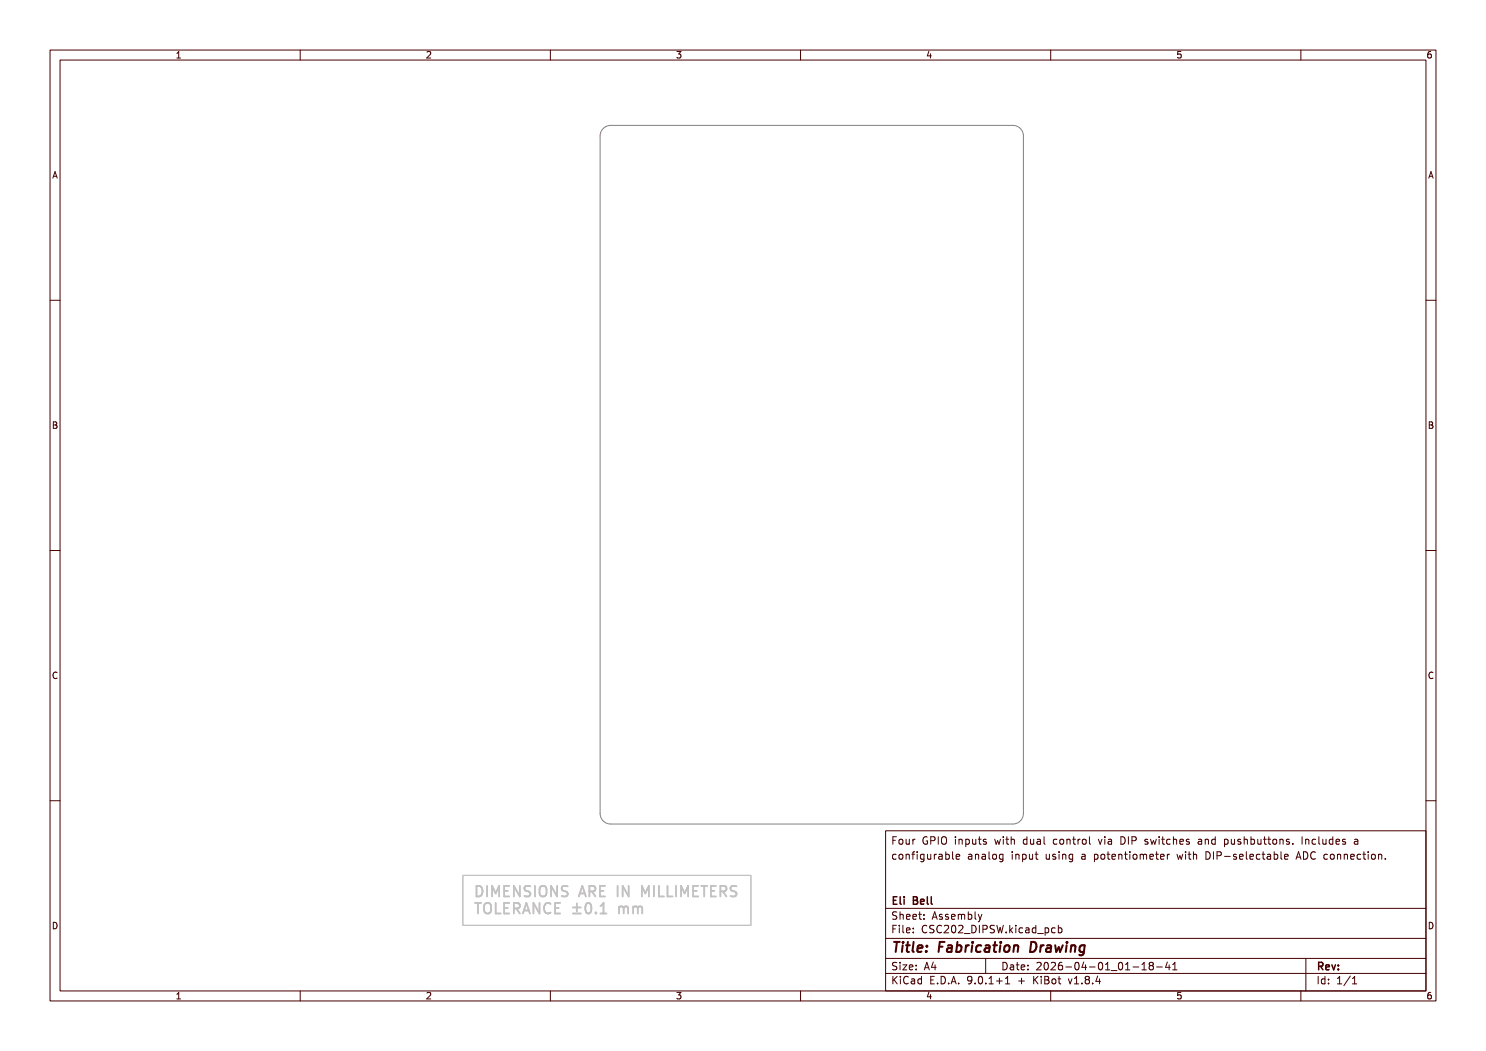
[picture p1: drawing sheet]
<svg xmlns="http://www.w3.org/2000/svg" width="297mm" height="210mm" viewBox="0 0 297 210" stroke-linecap="round" stroke-linejoin="round" font-family="sans-serif">
<path d="M120.6 25.7l.9-.6h.6h80.3a2.12 2.12 0 0 1 2.1 2.1v135.3a2.12 2.12 0 0 1-2.1 2.2h-80.3a2.11 2.11 0 0 1-2.2-2.2v-135.3l.1-.6z" fill="none" stroke="#818181" stroke-width=".2"/>
<g fill="none" stroke="#c2c2c2" stroke-width=".32">
<path d="M95.2 177a1.11 1.11 0 0 1 1.2 .7 1.11 1.11 0 0 1-.4 1.3l-.8 .1zM97.4 177v2.1M98.4 179.1v-2.1l.7 1.5 .7-1.5v2.1M100.8 178h.7M101.8 177h-1v2.1h1M103.9 177v2.1l-1.2-2.1v2.1M106 177.1l-.3-.1-.7 .1a.51 .51 0 0 0-.2 .5 .51 .51 0 0 0 .4 .4 .77 .77 0 0 1 .8 .5l-.1 .4-.3 .2-.8-.1M106.9 177v2.1M107.9 177.3a.71 .71 0 0 1 .8-.3 .71 .71 0 0 1 .5 .7v.7a.71 .71 0 0 1-.7 .8 .71 .71 0 0 1-.7-.8zM111.4 177v2.1l-1.3-2.1v2.1M113.5 177.1l-.3-.1-.7 .1a.5 .5 0 0 0-.2 .5 .5 .5 0 0 0 .4 .4 .77 .77 0 0 1 .8 .5l-.1 .4-.3 .2-.8-.1M115.7 179.1l.7-2.1 .7 2.1"/>
<path d="M115.9 178.5h1M117.8 178.1h.8a.57 .57 0 0 0 .4-.5 .57 .57 0 0 0-.4-.6h-.8v2.1M118.3 178.1l.7 1M119.9 178h.7M120.9 177h-1v2.1h1M123.4 177v2.1M125.7 177v2.1l-1.3-2.1v2.1M128.3 179.1v-2.1l.7 1.5 .7-1.5v2.1M130.7 177v2.1M131.7 177v2.1h1M133.4 177v2.1h1M135.1 177v2.1"/>
<path d="M136.1 179.1v-2.1l.7 1.5 .7-1.5v2.1M138.5 178h.8M139.6 177h-1.1v2.1h1.1M140.2 177h1.2M140.8 177v2.1M142.1 178h.7M143.1 177h-1v2.1h1M144 178.1h.8a.57 .57 0 0 0 .4-.5 .57 .57 0 0 0-.4-.6h-.8v2.1M144.5 178.1l.7 1M147.2 177.1l-.3-.1-.7 .1a.51 .51 0 0 0-.2 .5 .51 .51 0 0 0 .4 .4 .78 .78 0 0 1 .8 .5l-.1 .4-.3 .2-.8-.1M94.9 180.4h1.2M95.5 180.4v2.1"/>
<path d="M96.8 180.7a.71 .71 0 0 1 .9-.3 .71 .71 0 0 1 .5 .7v.7a.71 .71 0 0 1-.7 .8 .71 .71 0 0 1-.8-.8zM99.1 180.4v2.1h1M100.8 181.4h.7M101.8 180.4h-1v2.1h1M102.7 181.5h.8a.57 .57 0 0 0 .4-.5 .57 .57 0 0 0-.4-.6h-.8v2.1M103.2 181.5l.7 1M104.5 182.5l.7-2.1 .7 2.1M104.7 181.9h1M107.8 180.4v2.1l-1.2-2.1v2.1M110 180.6a.85 .85 0 0 0-1 0 .85 .85 0 0 0-.3 1 .79 .79 0 0 0 .4 .8 .79 .79 0 0 0 .9-.1M110.9 181.4h.8M112 180.4h-1.1v2.1h1.1"/>
<path d="M114.5 182.5h1.6M114.5 181.3h1.6M115.3 180.5v1.6M117.2 180.6a.51 .51 0 0 1 .5-.2 .51 .51 0 0 1 .4 .4 1.09 1.09 0 0 1-.6 1.7 1.29 1.29 0 0 1-.3-1.9zM119.1 182.3l.1 .1-.1 .1M119.1 182.3l-.1 .1 .1 .1M119.1 182.3v.2M120 182.5h1.2M120 181l.6-.6v2.1M123.7 181.1v1.4M123.7 181.3a.52 .52 0 0 1 .9 .1M124.6 181.4l.3-.3 .6 .1 .1 1.3"/>
<path d="M124.6 181.4v1.1M126.6 181.3a.53 .53 0 0 1 .9 .1M126.6 181.1v1.4M127.5 181.4l.3-.3 .5 .1 .1 1.3M127.5 181.4v1.1"/>
</g>
<path d="M92.5 174.9h57.6v10h-57.6z" fill="none" stroke="#c2c2c2" stroke-width=".21"/>
<g fill="none" stroke="#480000" stroke-width=".2">
<path d="M10 10h277v190h-277zM12 12h273v186h-273zM35.3 11.6h.8M35.3 10.7l.4-.4v1.3M60 10v2M85.3 10.4l.5-.1 .3 .4-.8 .9h.8M110 10v2M135.3 10.3h.8l-.4 .5 .3 .1v.6l-.2 .1-.5-.1M160 10v2M185.7 10.2l-.4 1h.9M186 10.7v.9M210 10v2"/>
<path d="M236 10.3h-.6l-.1 .6 .2-.1 .5 .1 .1 .1-.1 .5-.2 .1-.5-.1M260 10v2M286 10.3l-.4 .1-.2 .2-.1 .7 .3 .3 .4-.1 .1-.5-.1-.1-.4-.1-.3 .2M10.6 35.6l.4-1.3 .4 1.3M10.7 35.2h.6M285.6 35.6l.4-1.3 .4 1.3M285.7 35.2h.6M10 60h2M285 60h2M10.7 84.3h.4l.2 .2-.2 .4 .2 .1 .1 .3-.2 .3h-.5zM10.7 84.9h.4M285.7 84.3h.4l.2 .2-.2 .4 .2 .1 .1 .3-.2 .3h-.5z"/>
<path d="M285.7 84.9h.4M10 110h2M285 110h2M11.4 134.4a.62 .62 0 0 0-.9 .5 .62 .62 0 0 0 .7 .7l.2-.1M286.4 134.4a.62 .62 0 0 0-.9 .5 .62 .62 0 0 0 .7 .7l.2-.1M10 160h2M285 160h2M177 166h108v32h-108zM178.5 167.9h.5M179.1 170.8l-.4-.1-.3 .3 .1 .6h.6M179.2 167.2h-.7v1.5M179.7 167.8l.3-.1 .4 .1 .1 .6-.2 .2-.3 .1-.3-.1z"/>
<path d="M179.7 170.8l.3-.1 .4 .1 .1 .6-.2 .2-.3 .1-.3-.1zM181.1 170.8l.2-.1 .4 .1v.9M181.1 167.7l.1 .9 .3 .1 .2-.1M181.1 170.7v1M181.7 167.7v1M182.2 170.7h.6M182.5 167.7v1M182.8 170.2l-.3 .2v1.3M182.9 167.7l-.4 .3M183.3 170.2v.1M183.3 170.7v1M184.7 170.7v1.2l-.3 .3-.4-.1"/>
<path d="M184.7 170.8l-.5-.1-.2 .3 .1 .6h.6M185.3 167.3a.7 .7 0 0 0-.8 .6 .7 .7 0 0 0 .8 .7l.1-.5h-.3M185.4 170.7l.1 .9 .3 .1 .2-.1M186 168l.7-.1 .2-.2-.1-.4-.2-.1h-.6v1.5M186 170.7v1M186.7 170.7v1M187.2 170.7l-.5 .3M187.5 167.2v1.5M187.7 170.8h.5l.1 .9M188.3 171.1h-.5l-.2 .2 .2 .4 .5-.1M188.4 167.3a.5 .5 0 0 1 .5-.1 .5 .5 0 0 1 .3 .5v.5a.5 .5 0 0 1-.5 .5 .5 .5 0 0 1-.5-.5v-.5zM189 170.8l.5-.1 .2 .3-.1 .6h-.6"/>
<path d="M189 170.2v1.5M190.4 170.2v1.3l.2 .2M191 167.2v.1M191 167.7v1M191.1 171.2l.7-.1-.1-.3-.4-.1-.2 .2 .1 .7h.5M191.7 167.8l.2-.1 .3 .1 .1 .9M191.7 167.7v1M193 167.8l.5-.1 .2 .3-.1 .6h-.6M193 167.7v1.5M193.6 170.8h.6v.9M194.2 171.1h-.5l-.2 .2 .2 .4 .5-.1M194.4 167.7l.1 .9 .3 .1 .2-.1"/>
<path d="M195 170.8l.2-.1 .3 .1 .1 .9M195 170.7v1M195 167.7v1M195.5 167.7h.6M195.7 167.2v1.3l.4 .2M196.3 170.8h.6l.1 .9M197 171.1h-.5l-.3 .2 .3 .4 .5-.1M197.1 167.8l-.4-.1-.2 .2 .1 .2 .5 .2v.3h-.6M197.7 170.2v1.3l.2 .2M198.5 170.8l.2-.1 .4 .1 .1 .6-.2 .2-.3 .1-.2-.1zM198.8 167.7l.3 1 .3-.7 .3 .7 .3-1M200.5 170.7v1.2l-.3 .3-.4-.1"/>
<path d="M200.5 170.8l-.5-.1-.3 .3 .2 .6h.6M200.5 167.2v.1M200.5 167.7v1M201 167.7h.6M201.2 167.2v1.3l.4 .2M202.1 167.8l.2-.1 .4 .1v.9M202.1 167.2v1.5M202.3 170.2v.1M202.3 170.7v1M203 170.7v1M203 170.8l.2-.1 .4 .1 .1 .9M204.4 170.8l.4-.1 .3 .3-.1 .6h-.6"/>
<path d="M204.4 170.7v1.5M205.2 167.8l-.4-.1-.3 .3 .2 .6h.5M205.2 167.2v1.5M205.7 170.7l.1 .9 .4 .1 .2-.1M206 167.7v.9l.4 .1 .2-.1M206.4 170.7v1M206.6 167.7v1M206.9 170.7h.6M207.1 170.2v1.3l.4 .2M207.3 167.8h.6l.1 .9M208 168.1h-.5l-.3 .2 .3 .4 .5-.1M208.7 167.2v1.3l.2 .2"/>
<path d="M209.1 170.7l.1 .9 .3 .1 .2-.1M209.7 170.7v1M211 170.8l-.4-.1-.2 .2 .1 .2 .5 .2v.3h-.6M211.2 167.8l-.4-.1-.3 .3 .2 .6h.5M211.7 170.2v.1M211.7 170.7v1M212 167.8l.3-.1 .3 .3v.4l-.3 .3-.3-.1-.2-.2zM212.4 170.7v1M212.4 170.8l.2-.1 .4 .1v.9M213.2 167.8l.3-.1 .3 .1 .1 .9M213.2 167.7v1M214.4 170.8l-.4-.1-.3 .3 .1 .6h.6"/>
<path d="M214.4 170.7v1.2l-.3 .3-.4-.1M214.4 167.7h.6M214.6 167.2v1.3l.4 .2M215.5 167.7v1M215.9 167.7l-.4 .3M216.2 170.8h.6l.1 .9M216.5 167.8l.3-.1 .3 .3v.4l-.3 .3-.3-.1-.2-.2zM216.9 171.1h-.5l-.2 .2 .2 .4 .5-.1M217.7 167.2v1.3l.3 .2M218.7 170.8l.5-.1 .3 .3-.2 .6h-.6M218.7 170.7v1.5M219.5 167.7l.4 1 .3-1"/>
<path d="M220.2 170.8l.3-.1 .3 .3v.4l-.3 .3-.3-.1-.2-.2zM220.8 167.2v.1M220.8 167.7v1M221.2 170.7h.6M221.5 170.2v1.3l.3 .2M221.5 167.8h.6l.1 .9M222.2 168.1h-.5l-.2 .2 .2 .4 .5-.1M222.2 171.2l.8-.1-.1-.3-.4-.1-.3 .2 .1 .7h.6M223.6 170.8l.2-.1 .4 .1v.9M223.6 170.7v1M224 167.2a.76 .76 0 0 1 .9 .7 .76 .76 0 0 1-.9 .8zM224.7 170.7h.6"/>
<path d="M225 170.2v1.3l.3 .2M225.5 167.2v1.5M225.8 170.2v.1M225.8 170.7v1M226.2 168l.8-.1 .1-.2-.1-.4-.2-.1h-.6v1.5M226.6 170.8l.4-.1 .2 .3v.4l-.2 .3-.4-.1-.1-.2zM227.9 170.8l.4-.1 .2 .2M227.9 170.7v1M228.5 170.9l.2-.2 .4 .1 .1 .9M228.5 170.9v.8M229.4 167.8l-.4-.1-.2 .2 .1 .2 .5 .2v.3h-.6M229.8 171.2l.7-.1v-.3l-.5-.1-.2 .2 .1 .7h.6"/>
<path d="M230 167.7l.2 1 .3-.7 .3 .7 .3-1M231 170.7h.5M231.2 170.2v1.3l.3 .2M231.7 167.2v.1M231.7 167.7v1M232 171.2l.7-.1-.1-.3-.4-.1-.2 .2v.7h.6M232.2 167.7h.5M232.4 167.2v1.3l.3 .2M233.3 170.7v1M233.7 170.7l-.4 .3M233.9 167.8l-.4-.1-.3 .3 .1 .6h.6M234.5 167.8l.2-.1 .4 .1 .1 .9"/>
<path d="M234.5 167.2v1.5M235.2 170.7l.3 1 .3-.7 .3 .7 .3-1M235.8 168.2l.7-.1v-.3l-.5-.1-.2 .2 .1 .7h.6M237 170.2v.1M237 170.7v1M237.5 170.7h.5M237.7 170.2v1.3l.3 .2M237.7 167.8l-.4-.1-.2 .2 .1 .2 .5 .2v.3h-.6M238.5 170.8l.2-.1 .4 .1 .1 .9M238.5 170.2v1.5M239.5 167.8h.6l.1 .9M240.2 168.1h-.5l-.2 .2 .2 .4 .5-.1"/>
<path d="M240.9 167.8l.2-.1 .4 .1v.9M240.9 167.7v1M241 170.2a.76 .76 0 0 1 .9 .7 .76 .76 0 0 1-.9 .8zM242.5 170.2v1.5M242.9 167.8l-.4-.1-.3 .3 .1 .6h.6M242.9 167.2v1.5M243.2 171l.8-.1 .1-.2-.1-.4-.2-.1h-.6v1.5M244.7 171.1h1.2M244.7 167.8l.5-.1 .3 .3-.2 .6h-.6M244.7 167.7v1.5M246.1 167.7l.1 .9 .3 .1 .2-.1M246.7 167.7v1"/>
<path d="M247.1 170.8l-.4-.1-.2 .2 .1 .2 .5 .2v.3h-.6M247.7 171.2l.8-.1-.1-.3-.4-.1-.3 .2 .1 .7h.6M248 167.8l-.4-.1-.2 .2 .1 .2 .5 .2v.3h-.6M248.7 167.8l.2-.1 .3 .1 .1 .9M248.7 167.2v1.5M249.1 170.2v1.3l.2 .2M249.8 171.2l.7-.1v-.3l-.5-.1-.2 .2 .1 .7h.6M250 167.8l.5-.1 .2 .3-.1 .6h-.6M250 167.2v1.5M251.4 167.7l.1 .9 .3 .1 .2-.1M251.8 170.8l-.4-.1-.3 .3 .1 .6h.6M252 167.7v1"/>
<path d="M252.2 170.7h.6M252.5 170.2v1.3l.3 .2M252.5 167.7h.6M252.7 167.2v1.3l.4 .2M253.3 170.8h.6l.1 .9M253.4 167.7h.6M253.6 167.2v1.3l.4 .2M254 171.1h-.5l-.3 .2 .3 .4 .5-.1M254.5 167.8l.2-.1 .4 .1 .1 .6-.2 .2-.3 .1-.2-.1zM254.7 170.8l.4-.1 .3 .3-.2 .6h-.5M254.7 170.2v1.5M255.8 167.8l.2-.1 .4 .1 .1 .9"/>
<path d="M255.8 167.7v1M256 170.2v1.3l.2 .2M256.7 171.2l.8-.1-.1-.3-.4-.1-.3 .2 .1 .7h.6M257.7 167.8l-.4-.1-.2 .2 .1 .2 .5 .2v.3h-.6M258.4 168.6v.1M259 171.7l.5-1.5 .5 1.5M259.2 171.3h.7M260.2 167.2v1.5M260.5 170.2a.76 .76 0 0 1 .9 .7 .76 .76 0 0 1-.9 .8zM261 167.8l.2-.1 .3 .1 .1 .9M261 167.7v1M262.9 170.3a.71 .71 0 0 0-1 .5 .71 .71 0 0 0 .7 .9l.3-.1"/>
<path d="M263 167.8l-.5-.1-.3 .3 .2 .6h.6M263.6 167.2v1.3l.2 .2M264.4 167.7l.1 .9 .3 .1 .2-.1M265 167.7v1M265.3 170.8l-.4-.1-.3 .3 .1 .6h.6M266 170.8l.4-.1 .3 .3v.4l-.3 .3-.4-.1-.1-.2zM266.4 167.8l-.4-.1-.3 .3 .1 .6h.6M266.4 167.2v1.5M267 168.2l.7-.1v-.3l-.5-.1-.2 .2 .1 .7h.6M267.3 170.8l.2-.1 .4 .1 .1 .9M267.3 170.7v1M268.7 170.8l.2-.1 .3 .1 .1 .9"/>
<path d="M268.7 170.7v1M268.9 167.8l-.4-.1-.2 .2 .1 .2 .5 .2v.3h-.6M270 171.2l.7-.1-.1-.3-.4-.1-.2 .2v.7h.6M270.7 167.8h.6l.1 .9M271.4 168.1h-.5l-.2 .2 .2 .4 .5-.1M272 170.8l-.5-.1-.3 .3 .2 .6h.6M272.4 170.7h.6M272.6 170.2v1.3l.4 .2M273.5 170.2v.1M273.5 170.7v1M274.2 170.8l.2-.1 .4 .1 .1 .6-.2 .2-.3 .1-.2-.1zM275.5 170.8l.2-.1 .4 .1 .1 .9"/>
<path d="M275.5 170.7v1M276.9 171.6v.1M10.7 184.3a.66 .66 0 0 1 .7 .6 .66 .66 0 0 1-.7 .7zM35.3 198.7l.4-.4v1.3M35.3 199.6h.8M60 198v2M85.3 198.4l.5-.1 .3 .4-.8 .9h.8M110 198v2M135.3 198.3h.8l-.4 .5 .3 .1v.6l-.2 .1-.5-.1M160 198v2M177 194.5h108M177 191.5h108"/>
<path d="M177 187.5h108M177 181.5h108M178.5 195.1v1.5M178.5 185.6h.5M178.7 195.7l.6 .9M179.2 184.9h-.7v1.5M179.2 192.4l-.5-.1-.2 .1v.5l.6 .3 .1 .3-.2 .3-.6-.1M179.2 182.3l-.5-.1-.2 .1v.5l.6 .3 .1 .3-.2 .3-.6-.1M179.3 195.1l-.8 .9M179.7 184.9v.1M179.7 185.4v1M179.9 182.2v1.5"/>
<path d="M179.9 192.3v.1M179.9 192.8v1M179.9 182.8l.2-.1 .4 .1v.9M180 195.1v.1M180 195.6v1M180.5 192.8h.7l-.7 1h.7M180.5 184.9v1.3l.2 .2M181.2 185.9l.7-.2-.1-.2-.4-.1-.2 .2v.7h.6M181.2 183.2l.7-.1-.1-.3-.4-.1-.2 .2v.7h.6M181.5 195.2a.71 .71 0 0 0-1 .5 .71 .71 0 0 0 .7 .9l.3-.1M181.7 193.3l.8-.1-.1-.3-.4-.1-.3 .2 .1 .7h.6M182.2 195.7h.5l.1 .9"/>
<path d="M182.5 183.2l.7-.1-.1-.3-.4-.1-.2 .2v.7h.6M182.5 186.3v.1M182.5 185.5v.1M182.8 196h-.5l-.2 .2 .2 .4 .5-.1M183.1 193.7v.1M183.1 192.9v.1M183.6 182.7h.6M183.8 182.2v1.3l.4 .2M184.2 195.7l-.5-.1-.2 .3 .1 .6h.6M184.2 195.1v1.5M184.7 183.6v.1M184.7 182.8v.1"/>
<path d="M184.7 193.8l.5-1.5 .5 1.5M184.9 193.4h.7M185.2 185a.71 .71 0 0 0-.9 .5 .71 .71 0 0 0 .7 .9l.2-.1M185.7 198.2l-.4 1h.9M186 198.7v.9M186 195.8h.5M186.3 183.7l.5-1.5 .5 1.5M186.5 183.3h.7M186.5 192.2l-.3 1.1h.9M186.7 185l-.6-.1-.3 .3 .2 .3 .6 .3v.5l-.2 .1-.6-.1M186.7 195.1h-.7v1.5h.7M186.9 192.8v1"/>
<path d="M187.4 196.5v.1M188.1 195.1a.76 .76 0 0 1 .9 .7 .76 .76 0 0 1-.9 .8zM188.2 185a.71 .71 0 0 0-1 .5 .71 .71 0 0 0 .7 .9l.3-.1M188.3 182.8l-.3-.1-.3 .2 .1 .2 .5 .2v.3h-.6M188.7 185l.6-.1 .3 .4-.9 1.1h.9M189.5 182.8l-.3-.1-.2 .2v.2l.5 .2v.3h-.5M189.6 196.5v.1M190.1 196.6l.5-1.5 .5 1.5M190.2 183.2l.7-.1-.1-.3-.4-.1-.2 .2v.7h.6M190.2 196.2h.8M190.3 185l.2-.1a.8 .8 0 0 1 .5 .7 .8 .8 0 0 1-.5 .8l-.2-.1-.1-.5zM191.5 182.8l.5-.1 .2 .2"/>
<path d="M191.5 182.7v1M191.6 196.5v.1M191.6 185l.6-.1 .3 .4-1 1.1h1M192.2 182.9l.2-.2 .3 .1 .1 .9M192.2 182.9v.8M192.7 186.5h1.2M193.5 182.8l.5-.1 .2 .3-.1 .6h-.6M193.5 182.2v1.5M194.2 195.7l-.2 .3h-.3l-.3-.3 .1-.5 .5-.1 .2 .1a.99 .99 0 0 1-.4 1.4h-.3M194.2 184.9a.76 .76 0 0 1 .9 .7 .76 .76 0 0 1-.9 .8zM194.9 196.5v.1M194.9 182.2v1.3l.2 .2"/>
<path d="M195.5 182.7l.4 1M195.7 195.2l.2-.1a.8 .8 0 0 1 .5 .7 .8 .8 0 0 1-.5 .8l-.2-.1-.2-.5zM195.7 184.9v1.5M195.9 183.7l-.4 .5M196.2 182.7l-.3 1M196.5 185.7l.7-.1 .1-.2-.1-.4-.2-.1h-.5v1.5M197 191.5v3M197 196.5v.1M197.7 196.6h.8M197.7 195.5l.4-.4v1.5M198.7 185l-.5-.1-.3 .3 .1 .3 .7 .3v.5l-.2 .1-.6-.1M199.2 196h1.1"/>
<path d="M199.2 184.9l.4 1.5 .3-1.1 .3 1.1 .3-1.5M199.7 195.4v1.2M200.5 192.3a.76 .76 0 0 1 .8 .7 .76 .76 0 0 1-.8 .8zM201 196.6h.8M201 195.5l.4-.4v1.5M201.1 186.3v.1M201.8 184.9v1.5M202 192.9h.5l.1 .9M202 185.8l.4 .6M202.4 185.4l-.6 .6M202.6 193.2h-.5l-.2 .2 .2 .4 .5-.1M203 184.9v.1"/>
<path d="M203 185.4v1M203.1 192.8h.6M203.3 192.3v1.3l.4 .2M203.6 196h1.1M204.1 193.3l.7-.1-.1-.3-.4-.1-.2 .2 .1 .7h.5M204.2 195.4v1.2M204.4 185.5l-.4-.1-.3 .3 .1 .6h.6M205 185.5h.6l.1 .9M205.5 193.7v.1M205.5 192.9v.1M205.7 185.7l-.5 .1-.2 .2 .2 .4 .5-.1M206.6 195.1v1.5"/>
<path d="M206.8 195.7l.7 .9M207 185.5l-.4-.1-.3 .3 .2 .6h.5M207 184.9v1.5M207.2 192.4l.6-.1 .3 .4-.9 1.1h.9M207.4 186.5h1.1M207.5 195.1l-.9 .9M208.1 195.1v.1M208.1 195.6v1M208.8 195.1l.7 .1 .1 .3-.3 .3a.4 .4 0 0 1 .4 .4 .4 .4 0 0 1-.3 .4h-.6zM208.8 195.8h.5M208.9 192.4l.1-.1a.8 .8 0 0 1 .5 .7 .8 .8 0 0 1-.5 .8 1 1 0 0 1-.1-1.4zM208.9 185.5l.4-.1 .3 .3-.1 .6h-.6"/>
<path d="M208.9 185.4v1.5M210 198v2M210.1 192.4l.6-.1 .3 .4-1 1.1h1M210.4 195.7l.3-.1 .3 .3v.4l-.3 .3-.3-.1-.2-.2zM210.9 185.5l-.4-.1-.3 .3 .1 .6h.6M211.5 195.6h.5M211.5 184.9v1.5M211.5 185.5l.5-.1 .2 .3-.1 .6h-.6M211.7 195.1v1.3l.3 .2M212.2 192.3l-.4 .1a1.01 1.01 0 0 0 0 1.4l.5-.1 .1-.5-.3-.3h-.3l-.3 .3M213 193.2h1.2M213.5 195.6l.4 1 .3-1"/>
<path d="M214.7 196.6h.9M214.7 195.5l.5-.4v1.5M215 192.4l.2-.1a.8 .8 0 0 1 .5 .7 .8 .8 0 0 1-.5 .8l-.2-.1-.2-.5zM216.2 196.5v.1M216.6 192.2l-.4 1.1h1M217 192.8v1M217.2 195.7l-.3 .3v.3l.3 .3h.3l.2-.3v-.3l-.2-.3M217.2 195.7l-.3-.3 .3-.3h.3l.2 .3-.2 .3M217.2 195.7h.3M217.7 193.2h1.2M218.4 196.5v.1M219.4 195l-.4 1.1h1"/>
<path d="M219.7 192.4l.2-.1a.8 .8 0 0 1 .5 .7 .8 .8 0 0 1-.5 .8l-.2-.1-.2-.5zM219.7 195.6v1M221 193.8h.8M221 192.7l.4-.4v1.5M222.1 193.9h1.1M223.7 192.4l.2-.1a.8 .8 0 0 1 .5 .7 .8 .8 0 0 1-.5 .8l-.2-.1-.2-.5zM225 193.8h.8M225 192.7l.4-.4v1.5M226.5 193.2h1.1M228.2 193.8h.9M228.2 192.7l.5-.4v1.5M230 192.9l-.3-.2 .3-.4h.2l.3 .3-.3 .3"/>
<path d="M230 192.9l-.3 .3v.3l.3 .3h.2l.3-.3v-.3l-.3-.3M230 192.9h.2M231.2 193.2h1.1M233.3 192.2l-.3 1.1h.9M233.7 192.8v1M234.4 193.8h.8M234.4 192.7l.4-.4v1.5M236 198.3h-.6l-.1 .6 .2-.1 .5 .1 .1 .1-.1 .5-.2 .1-.5-.1M260 198v2M261 191.5v6.5M263.5 195.1v1.5M264.8 195.7l-.4-.1-.3 .3 .1 .6h.6"/>
<path d="M264.8 195.1v1.5M265.5 196.5v.1M265.5 195.7v.1M267.3 196.6h.9M267.3 195.5l.4-.4v1.5M269.9 195l-1.3 2M270.3 196.6h.9M270.3 195.5l.4-.4v1.5M285.7 184.3a.66 .66 0 0 1 .7 .6 .66 .66 0 0 1-.7 .7zM286 198.3l-.4 .1-.2 .2-.1 .8 .3 .2 .4-.1 .1-.5-.1-.1-.4-.1-.3 .2"/>
</g>
<g fill="none" stroke="#480000" stroke-width=".3">
<path d="M178.6 179.9h.5M179.3 179.2h-.7v1.5h.7M179.9 179.2v1.3l.2 .2M180.7 179.2v.1M180.7 179.7v1M182.6 179.9h.5M182.6 179.2l.7 .1v.3l-.2 .3a.4 .4 0 0 1 .3 .4 .4 .4 0 0 1-.3 .4h-.5zM185.3 179.2v1.3l.3 .2M186.1 179.2v1.3l.2 .2M184 180.2l.7-.2-.1-.2-.4-.1-.2 .2 .1 .7h.5M263.6 193.1l.7-.1 .1-.2-.1-.4-.2-.1h-.5v1.5M263.9 193.1l.5 .7"/>
<path d="M265 193.3l.7-.2-.1-.2-.4-.1-.2 .2 .1 .7h.5M266.2 192.8l.4 1 .3-1M267.5 193.6v.2M267.5 192.9v.1"/>
</g>
<g fill="none" stroke="#480000" stroke-width=".4">
<path d="M178.7 188.2h1.1M179.3 188.2l-.3 2M180.4 188.9l-.1 1.3M180.5 188.2v.2M181.1 188.9h.7M181.5 188.2l-.3 1.7 .1 .2 .4 .1M182.6 188.2l-.2 1.7 .2 .3M183.4 189.5l1-.1-.1-.4h-.7l-.3 .9 .3 .3 .6-.1M185.1 190v.2M185.3 189l-.1 .2M187.7 189.2h.7M188.8 188.2h-1l-.2 2"/>
<path d="M189.5 189h.7v1.2M190.3 189.4h-.7a.4 .4 0 0 0-.3 .4 .4 .4 0 0 0 .2 .4l.7-.1M191.3 189h.7l.2 .3-.1 .5a.65 .65 0 0 1-1 .3M191.4 188.2l-.3 2M193.1 188.9l-.2 1.3M193.7 188.9l-.4 .1-.3 .3M194.3 188.9l-.1 1.3M194.4 188.2v.2M196.1 189a.66 .66 0 0 0-1 .3v.5l.1 .3h.8M197 189h.7v1.2M197.8 189.4h-.7a.4 .4 0 0 0-.3 .4 .4 .4 0 0 0 .2 .4l.7-.1M198.5 188.9h.8"/>
<path d="M198.9 188.2l-.2 1.7v.2l.4 .1M199.9 188.9l-.1 1.3M200 188.2v.2M200.9 189.1a.52 .52 0 0 1 .5-.2 .52 .52 0 0 1 .4 .4l-.1 .5a.55 .55 0 0 1-.5 .4 .55 .55 0 0 1-.5-.4zM202.7 189.1a.49 .49 0 0 1 .8 .1l-.1 1M202.7 188.9l-.2 1.3M206.1 188.2a.96 .96 0 0 1 1.1 .6 .96 .96 0 0 1-.3 1.1l-.6 .3h-.4zM208 188.9l-.1 1.3M208.6 188.9l-.4 .1-.2 .3M209.3 189h.7v1.2M210.1 189.4h-.7a.4 .4 0 0 0-.3 .4 .4 .4 0 0 0 .2 .4l.7-.1M210.9 188.9l.2 1.3 .5-.9 .3 .9 .5-1.3"/>
<path d="M213.2 188.9l-.2 1.3M213.3 188.2l-.1 .2M214.1 189.1a.49 .49 0 0 1 .9 .1l-.2 1M214.1 188.9l-.1 1.3M216.8 189a.66 .66 0 0 0-1 .3l-.1 .5 .2 .3h.7M216.8 188.9l-.3 1.8a.57 .57 0 0 1-.8 .1"/>
</g>
<g font-size="2.8" fill="#fff">
<text x="94.5" y="179">DIMENSIONS ARE IN MILLIMETERS</text>
<text x="94.5" y="182.4">TOLERANCE ±0.1 mm</text>
</g>
<text font-size="2.7" fill="#fff" x="178" y="190.3">Title: Fabrication Drawing</text>
<g font-size="2" fill="#fff">
<text x="178" y="168.8">Four GPIO inputs with dual control via DIP switches and pushbuttons. Includes a</text>
<text x="178" y="171.8">configurable analog input using a potentiometer with DIP-selectable ADC connection.</text>
<text x="178" y="180.8">Eli Bell</text>
<text x="178" y="183.8">Sheet: Assembly</text>
<text x="178" y="186.5">File: CSC202_DIPSW.kicad_pcb</text>
<text x="178" y="193.9">Size: A4</text>
<text x="178" y="196.7">KiCad E.D.A. 9.0.1+1 + KiBot v1.8.4</text>
<text x="200" y="193.9">Date: 2026-04-01_01-18-41</text>
<text x="263" y="196.7">Id: 1/1</text>
<text x="263" y="193.9">Rev:</text>
</g>
<g font-size="1.7" fill="#fff">
<text x="35" y="11.6">1</text>
<text x="85" y="11.6">2</text>
<text x="135" y="11.6">3</text>
<text x="185" y="11.6">4</text>
<text x="235" y="11.6">5</text>
<text x="285" y="11.6">6</text>
<text x="10.5" y="35.6">A</text>
<text x="285.5" y="35.6">A</text>
<text x="10.5" y="85.6">B</text>
<text x="285.5" y="85.6">B</text>
<text x="10.5" y="135.7">C</text>
<text x="285.5" y="135.7">C</text>
<text x="10.5" y="185.6">D</text>
<text x="285.5" y="185.6">D</text>
<text x="35" y="199.7">1</text>
<text x="85" y="199.7">2</text>
<text x="135" y="199.7">3</text>
<text x="185" y="199.7">4</text>
<text x="235" y="199.7">5</text>
<text x="285" y="199.7">6</text>
</g>
</svg>
